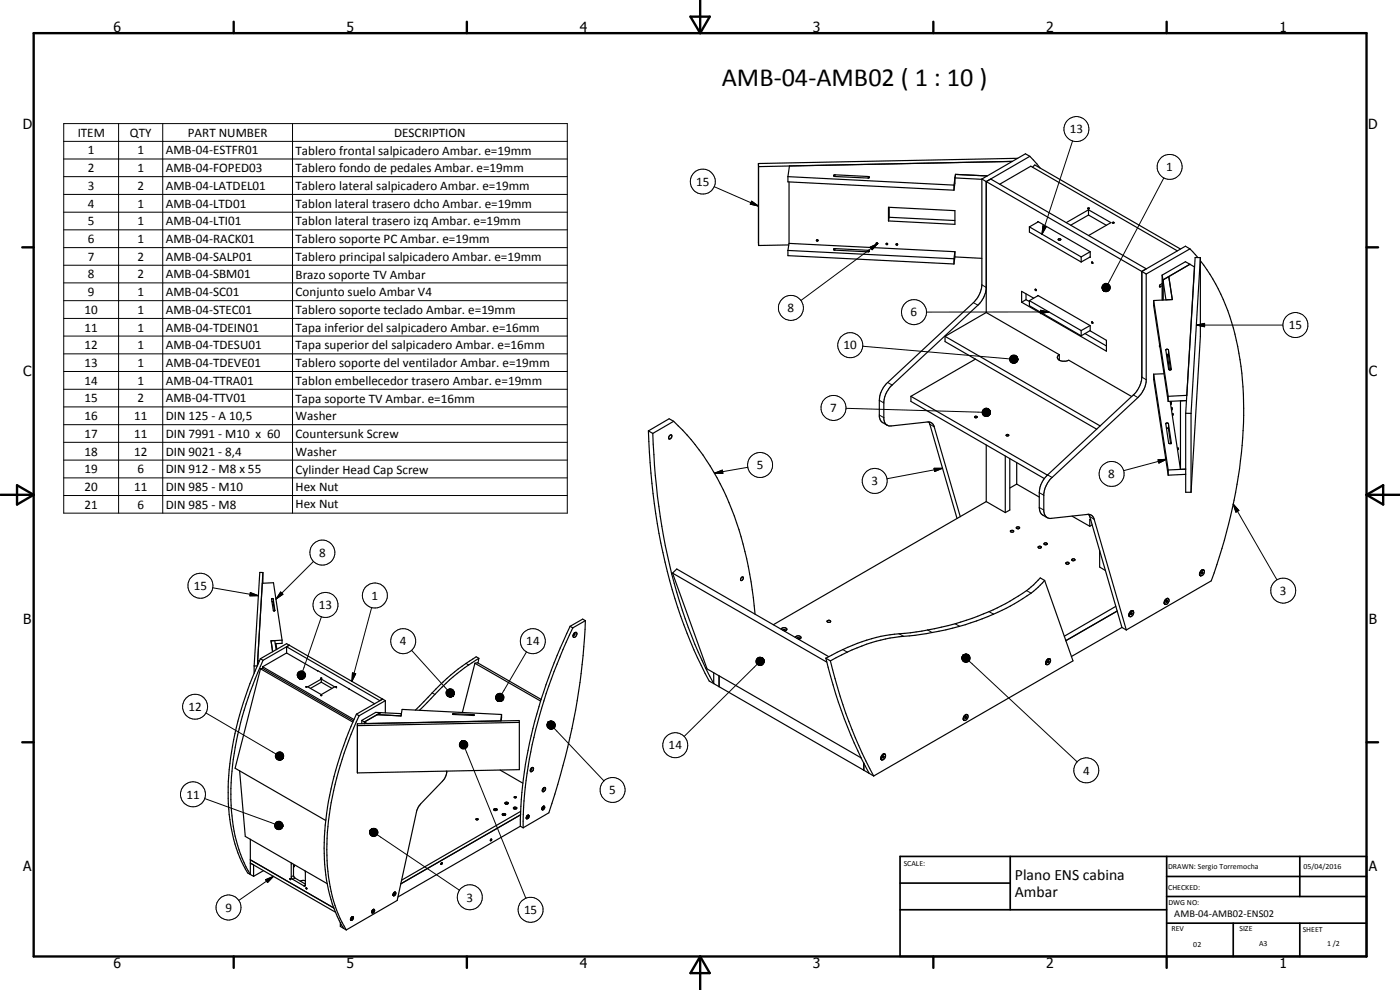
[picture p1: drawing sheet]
<svg xmlns="http://www.w3.org/2000/svg" width="420mm" height="297mm" viewBox="0 0 420 297" stroke-linecap="round" stroke-linejoin="round" font-family="sans-serif">
<g fill="none" stroke="#000" stroke-width=".35">
<path d="M227.6 49.1l.1 24.6M236.5 53v1.6l49.8 2.5M236.5 53l49.8 2.5M236.8 54.6v18.4M236.9 49.8l-.4 3.2M250.2 52.6l10.4 .4 .3 .3-.4 .1-10-.4zM286.3 55.5v1.6M286.6 53.4l-.3 3.7M286.6 53.4l8.1 .4M286.8 52.3l-.5 3.2M286.8 52.3l9.4 .5M286.8 52.3l-.2 1.1"/>
<path d="M294.7 53.7v31.8a8.2 8.2 0 0 1-2.6 5.3l-25.7 24a7.6 7.6 0 0 0-2.5 5.3v4.8l.2 1 .6 .8 1.6 .9M294.7 53.7l1.3 .8M296 54.5v39.3M296 54.5l1.3-.8 46.7 26.9-1.3 .8M296 54.5l46.7 26.9M300 55.3l9.4-5.4 43.9 25.4M303.7 48.4v.1M303.8 48.4l-76.1 1.6-.1-.9M305.4 47.5l-77.8 1.6M309.1 46.9l-13.1 7.6M309.1 46.9l-1.3-.8-13.1 7.6M309.1 46.9l3.1 3.5"/>
<path d="M309.9 50.2l.6-.7 43.8 25.2M227.6 72.8l.1 .9M236.5 75.1v1.6l49.8 2.5M236.5 75.1l49.8 2.5M236.7 73.5l-9 .2M236.8 73l-.3 2.1M236.8 73l49.8 2.5M245 72.1l.4-.2 .1 .3-.3 .1zM250.2 74.7l10.5 .4 .2 .3-.4 .2-10.1-.5zM263 72.9h.3l.1 .2-.4 .1zM266 73l.3 .1v.3h-.3zM266.6 62.2l20 1v4.1l-20-1z"/>
<path d="M266.9 65.2l-.3 1.1M266.9 62.2v3M266.9 65.2l19.7 1M269 73.2h.4v.3l-.5-.1zM286.3 77.6v1.6M286.6 77.1l-.3 2.1M286.6 75.5l-.3 2.1M286.6 77.1l8.1 .4M286.6 75.5v1.6M308.9 68.1v1.5l15.6 9M308.9 68.1l15.6 9M311.5 66.6l15.7 8.9"/>
<path d="M311.6 66.5l-2.7 1.6M317.6 71.8l.4-.2 .4 .3-.4 .2zM324.5 77.1v1.5M326.4 62.5l.4-.1 .1 .2zM326.7 62.9l-6.7 3.9M326.7 64.5l-5.4 3.1M326.7 62.9v1.6M326.7 62.9l6.7 3.9-6.7 3.9M326.7 64.5l5.4 3.1M327.2 75.5v1.7l-.1-.1M327.2 77.1l-2.7 1.5M327.2 75.5l-2.7 1.6"/>
<path d="M327.6 78.7h.3v.3zM333.8 66.8l.4-.1 .1 .1-.3 .2zM357.1 74.7l-13.1 7.5M357.1 74.7l-1.3-.8-13.1 7.5M357.1 74.7l2.4 2.6M357.1 79.3l1.4 .8M357.1 79.3l-8.1 4.7M357.1 79.3l-1.3-.8-7 4M360.2 78.2a61.7 61.7 0 0 1 11.9 29.7 128.7 128.7 0 0 1-4 51.8l-2.1 7.3-2.5 7.3-25.5 14.7M360.2 77.3h-1.5l-2.9 46.7M360.2 77.3v23.7l-2.7 46.7M360.2 77.3l-2.7 46.7"/>
<path d="M296 86.7a8.2 8.2 0 0 1-2.5 4.9l-25.8 23.9a7.9 7.9 0 0 0-2.5 4.9v5.3a1.97 1.97 0 0 0 2.3 2.1l10.8-1.2a1.81 1.81 0 0 1 2.1 1.5l7.8 26.9M296 93.8l21.9 12.6M296 93.8l-12.4 7.1M307.9 88.2v1.7M307.9 89.9l1 .6M307.9 89.9l-1.3 .8M308.9 90.2v1.5l15.6 9.1M308.9 90.2l15.6 9M310.2 89.5l-3.6-2.1v3.3M310.7 86.8h.2l.1 .4-.3-.1zM311.5 88.8l15.7 8.9v1.6l4.9 2.8v3.3l-25.5-14.7M311.6 88.7l-2.7 1.5"/>
<path d="M324.5 99.2v1.6M327.1 97.7l-2.6 1.5M327.2 99.2l-2.7 1.6M327.7 96.6l.2 .4-.2-.1zM342.7 81.4v31.8a8 8 0 0 1-2.6 5.3l-26.7 25.1M342.7 81.4l1.3 .8M344 82.2v32.2a7.9 7.9 0 0 1-2.5 4.9l-25.7 24a8.2 8.2 0 0 0-2.5 4.8v5.4a2.02 2.02 0 0 0 2.2 2l10.8-1.2a1.81 1.81 0 0 1 2.1 1.5l9.6 33.2M346.2 90.2l4.4 28.7M346.2 90.2v1.5l4.4 28.7M348.8 85.1l-.7 .4-.1 .4 .1 .2 .7-.4M348.8 82.5l.2 1.5M348.8 82.5v7.5"/>
<path d="M349 84l1.8-1 1 6.9M349 84v6M349 84l.9 6 1.9-.1M351.8 89.9l-5.6 .3M273.4 118.9l40.9 23.6M273.4 118.9v1.5l40 23.2M283.6 100.9v1.6l45.5 26.3M283.6 100.9l46.6 26.9M292.8 107.7l-19.4 11.2M317.9 106.4l-.1 1.6M317.9 106.4a.98 .98 0 0 0-.5 1.2 .98 .98 0 0 0 1.1 .7l1.4 .1 .8-.3 19 10.9M325.6 100.1l6.5 3.7"/>
<path d="M346.2 112.3v1.5l4.4 28.8M346.2 112.3l4.4 28.7M348 103.6l.1 .5M349.3 112.1l-3.1 .2M349.9 104.9l.4-.1 .4 .2 .8 5.7-.3 .3-.5-.2zM350.1 106.3l.6 .3 .6 4.4M350.3 106.3l.7 4.7M350.6 118.9v1.5M356.2 118.6l-5.6 .3M194.6 129.3l1.3 .7M194.6 129.3a175.9 175.9 0 0 0 14.7 68.1l3.5 6.9 1.4 .8M195.9 130a178.3 178.3 0 0 0 13.7 65.7l4.6 9.4"/>
<path d="M201.1 130.6l.3-.1a.66 .66 0 0 1 .1 .8 .66 .66 0 0 1-.8 .3zM202.2 126.4l-1.4-.8-6.2 3.7M202.2 126.4l-6.3 3.6M202.2 126.4a76.1 76.1 0 0 1 20.8 36.8 121.6 121.6 0 0 1 3.6 21.1M278.7 126.6l8.5 29M292.6 125l.3-.1 .4 .2-.5 .2-.3-.1zM296 133.5v17M301.7 136.8v17M302 130.6l.4-.3 .4 .3-.6 .2zM303.1 137.6v15.4l-1.4 .8M305.1 138.8v6.4M349.9 127l.5-.1 .3 .2 .8 5.8-.1 .2-.7-.2z"/>
<path d="M350.1 128.5l.6 .2 .6 4.4M351.2 120.4l3.1 20.4M351.4 120.6v.5M351.7 122.3v.5v-.3M352 124.2l-.1 .3M353.5 134.4v.5M353.5 134.6l.1 .1M353.6 134.9h-.1M354.3 120.3v20.5M355.8 124v23.7h1.7M355.8 124h1.7M356.1 120.2l-5.5 .2"/>
<path d="M357.5 124v23.7M296 150.5l-63.9 37M296 150.5l5.7 3.3M303.2 159.3l.7-.2 .3 .3-.5 .3zM305.1 158.2a.45 .45 0 0 1 .5-.1 .45 .45 0 0 1 .3 .4l-.8 .1zM305.1 145.2l-2 1.2M305.1 145.2l6.8 3.9M313.4 143.6a7.2 7.2 0 0 0-1.5 4.2l.2 5.5 .6 1.1 1.6 .9M321.7 154.9l5.4 3M326.7 154.3l10 34M327.4 156l-.3-.1v2M327.7 157.5l-.6 .4"/>
<path d="M350.6 141v1.6M354.3 140.8h1.5l-5.2 .2M355.8 142.3l-5.2 .3M78.9 171.8l-.9-.1-1.7 28.1M78.9 171.8v3.2M78.9 171.8l-1.7 28M81.5 179.7h.5l.5 3.4-.2 .2-.3-.1zM201.8 172l10.4 28.7 46.3 26.7M201.8 172l1.3-1.3 45.6 26.3M201.8 172l46.3 26.7M222.7 173.1h.2a.66 .66 0 0 1 .1 .7 .66 .66 0 0 1-.7 .4v-.6zM311.6 164l.6-.1 .3 .4-.7 .2z"/>
<path d="M313.4 163l.4-.1 .5 .3-.2 .2h-.5l-.3-.2zM313.5 174.2l8.5 24.1-59.8 34.5M313.5 174.2l-1.3-.8a42.3 42.3 0 0 1-15.4 10.1 91.6 91.6 0 0 1-29.7 7 55.8 55.8 0 0 0-19.2 7M313.5 174.2a40.4 40.4 0 0 1-12.8 8.9 89.1 89.1 0 0 1-32.2 8.2 52.8 52.8 0 0 0-19.3 7M319.9 168.9l.7-.2a.33 .33 0 0 1 .2 .4 .33 .33 0 0 1-.5 .2zM321.6 167.9l.8-.2 .2 .3-.5 .3zM330 165.2v4.9l1.7 1.1M350.2 179.6a1.16 1.16 0 0 0-.7 1.6M350.3 179.5l-.2 .1M350.3 179.5l.3 .1M350.3 179.5l.1 .1M350.5 179.5l.2 .2"/>
<path d="M350.6 179.6v.1M360 172.4l.3 .4M360.6 172h.1M360.6 172l.3 .1M360.7 171.7l-.1 .3M360.8 171l-.7 .8-.1 .6M360.8 171l.5 .1M360.8 171.6l.2 .1M360.8 171h.3M361 171.7l-.1-.1-.4 .4 .1 .2 .3-.1M361 171.7l-.1 .4M361.1 171a1.11 1.11 0 0 0-.7 1.8"/>
<path d="M361.1 171l.2 .2M361.3 171.2a1 1 0 0 1-.1 1.1 1 1 0 0 1-1.2 .3v-.2M76.3 199.8v2.2M76.3 199.8h.9M77.3 198.1v1h.2M77.3 198.1l.5 .3M78.1 197.7a96.4 96.4 0 0 0-9.6 43.4 43.5 43.5 0 0 0 5.8 20.8l.8 .5M78.1 197.7l7.9-4.6 29.6 17.1M78.1 197.7l.8 .4M78.9 198.1a99.4 99.4 0 0 0-9.6 41.8 44.3 44.3 0 0 0 5.8 22.5M81.4 192.3l.4 3.2M81.4 192.3l1.1-.1 .4 2.7"/>
<path d="M81.6 180.5l.4 .1 .4 2.7M82.1 183.3h.1M82.8 193.1l.3 1.7M84.7 192.1l-2.6-17.3-3.4 .2-1.4 23.1M84.7 192.1v.9l-2.1 .1M84.7 192.1l-3.3 .2M86 194.1l.8-.5-7.9 4.5M86 194.1l28 16.1 .8-.4-7.8 4.5M86 194.1v1.8M86 195.9l9.3 5.4M86 195.9l-7.2 4.2M142.5 199l-3.7 14.8"/>
<path d="M142.5 199l.8-.2 19.1 11M142.5 199l19.8 11.4M143.7 197.5l-.8-.4a61.9 61.9 0 0 0-14.4 12.1l-3.8 3.9M143.7 197.5l-.2 1.4M143.7 197.5a61.5 61.5 0 0 0-14.3 12.1l-3.5 3.5M171.1 187.9l.8 .5M171.1 187.9a169.4 169.4 0 0 0-8.7 21.9M171.9 188.4a148 148 0 0 0-14.6 51.9l-.3 8.1M172.4 189.9l.6-.2a.9 .9 0 0 1 0 1.1 .9 .9 0 0 1-1 .3v-.5M172.4 189.9l-.4 .7M172.4 189.9h.1M172.5 189.9v.1"/>
<path d="M172.5 190a.45 .45 0 0 1-.1 .5 .45 .45 0 0 1-.4 .1M175.7 186.2l-.8-.4-3.8 2.1M175.7 186.2a205.1 205.1 0 0 1-11 57.7l-7.7 4.5M175.7 186.2l-3.8 2.2M234.4 188.8a.93 .93 0 0 1 .9-.5 .93 .93 0 0 1 .8 .6l-.4 .3M234.9 189.1l.5-.2 .3 .3M235.7 189.2l-.3 .1M235.7 189.2v.1M238.7 191.3a.84 .84 0 0 1 .9-.6 .84 .84 0 0 1 .7 .8l-.3 .2M239.1 191.5l.7-.1 .1 .3M240 191.7l-.4 .1M247.9 197.5l1.3 .8"/>
<path d="M247.9 197.5a140.1 140.1 0 0 0 12.9 34.5M248.2 186.3a.48 .48 0 0 1 .7-.2 .48 .48 0 0 1 .2 .6h-.7zM249.2 198.3a141.9 141.9 0 0 0 13 34.5M313.8 198.9v.3M313.8 199.2l.3 .2M313.9 199.3l.2 .1M314 199.3l.1 .1M314.5 198.6h-.1M314.5 198.4l-.1 .3 .1 .2 .2-.1M314.5 198.6l.2 .2M314.5 198.4l.2-.2 .2 .2M314.5 198.4v.2"/>
<path d="M314.7 198.3l.2 .1M314.7 197.6l.3 .1M314.8 197.6l.2 .1a1.08 1.08 0 0 1 .1 1.1 1.08 1.08 0 0 1-1 .6M314.8 197.6a1.41 1.41 0 0 0-1 1.3M314.9 198.4l-.2 .4M315.1 197.7a1.17 1.17 0 0 0-1.1 1.6M334.8 181.9l-15.4 9M335.3 183.3l-15.4 8.9M336.7 188.3l-15.1 8.7M336.7 188.3l1.3 .7M338.8 184.8l.4 .2M339.4 184.2h.1"/>
<path d="M339.4 183.3l-.6 .9v.6M339.4 183.3h.7M339.4 184.2l.3 .1M339.5 183.9l-.1 .3M339.6 183.9l.2 .1M339.8 184l-.1-.1-.3 .1-.1 .3h.4M339.8 184l-.1 .3M339.9 183.3h-.4M340 183.3a1.13 1.13 0 0 1-.8 1.7M340 183.3a1.14 1.14 0 0 0-1 1.7M349.4 180.8l.4 .6M349.6 181.3h.1"/>
<path d="M349.8 180a.56 .56 0 0 1 .8-.4 .56 .56 0 0 1 .2 .9l-.2 .4a.58 .58 0 0 1-.9 .4 .58 .58 0 0 1-.1-.9zM350 180.5v.1M350 180.5l.3 .1M350.1 180.3l-.1 .2M350.2 180.2l.2 .1M350.4 180.3l-.1-.1-.3 .1-.1 .3 .1 .2 .3-.2M350.4 180.3l-.1 .3M78.2 200.7l-7.6 29.8 27.1 15.7M78.2 200.7l27.7 16M78.8 200.1v.4M78.8 200.1l27.4 15.8M78.8 200.5l-.6 .2"/>
<path d="M78.8 200.5l27.3 15.8M91.8 206.1l.3-.1zM91.8 206.1h.1M92.4 206.1l4-2.3 4 2.3-4 2.3zM95.3 201.3l9.4 5.4M95.3 201.3h.1M96.3 203.5h.3M96.3 208.6l.3 .1zM96.3 203.5h.1M96.4 203.8v.9M96.4 204.7l3.2 1.8M96.4 204.7l-3.2 1.8"/>
<path d="M96.6 203.5h.1M96.6 208.6v.1M100.7 206l.3 .1zM104.7 206.7h.1M104.7 206.7l7.7 4.5M107 214.3l.8 .5M107 214.3a101 101 0 0 0-9.7 40.2 45.6 45.6 0 0 0 5.8 24.1M107.3 217.2l48.5-1 .1 14.7-48.6 1zM107.8 214.8a100 100 0 0 0-9.7 40.1 45.3 45.3 0 0 0 5.8 24.1M108.6 216.2l1.6 .9M108.6 216.2v.9M109.4 216.6v.5"/>
<path d="M113.2 214.4l7.1 .4M113.2 214.4l-3.8 2.2M114.2 213.8l-1.4-.1-4.2 2.5M114.2 213.8l-4.8 2.8M114.2 213.8l-1 .6M114.2 213.8l6.3 .3-.2 .7M115.6 210.2v3.7M115.6 210.2l-7.8 4.6M135.9 214.3l.2-.2 6.2 .4M135.9 214.3l.1 .1M136 214.4l6.3 .2M142.3 214.5v.1"/>
<path d="M150.5 214.4l-29.8-1.5-.4 1.9M150.5 214.4l-.1 1.9M150.5 214.4l-.2 1.9M155.9 216.7l-48.6 1M162.4 209.8a127.9 127.9 0 0 0-6.2 38.1M214.2 201.8v3.3M214.2 205.1l46.6 26.9M215.8 202.8v3.2M289.1 215.8l.1 .3M289.1 215.8l.2 .3M289.2 216.1l.2 .1M289.3 216.2h.2"/>
<path d="M289.5 214.8l.2-.2a.57 .57 0 0 1 .8 .1 .57 .57 0 0 1-.1 .8l-.6 .7-.5-.1a.99 .99 0 0 1 .2-1.3zM289.6 215.4l.1 .2 .3-.1M289.7 215.3l-.1 .1M289.7 215.3l.3 .2M289.8 215.1l-.1 .2M289.9 214.4a1.4 1.4 0 0 0-.8 1.4M289.9 214.4h.3M289.9 215.1l.2 .1M289.9 214.4l-.1 .1M290.1 214.4l.3 .1M290.1 215.2l-.1-.2-.4 .4M290.1 215.2l-.1 .3"/>
<path d="M71.9 231.3l1.7 19.7 24.6 14.1M134.1 231.4a4.4 4.4 0 0 1-1.4 3l-6.5 6.8-1 1.7-6 27.3-15.3 8.8M150.1 231.1l6.8 3.9M154.3 239.1l.7 .1-.5 .2zM159.4 230.5a.42 .42 0 0 1 .7-.1 .42 .42 0 0 1 0 .6l-.8 .6-.2-.4zM159.5 230.4v.5l-.3 .1M163.1 236.4l.1 .4-.4 .2M163.1 236.4l.3-.1a.72 .72 0 0 1 .2 .8 .72 .72 0 0 1-.8 .4v-.5M163.1 236.4l-.3 .6M259.2 228.9v2.2M260.8 232l1.4 .8M264.4 227.9l.2 .1"/>
<path d="M265 227.2h-.1M265 227.2l.2 .1M265 226.9v.3M265.1 226.2a1.34 1.34 0 0 0-.7 1.7M265.1 226.9l.2 .1M265.1 226.2l-.1 .1M265.1 226.2h.3M265.3 227l-.1-.2-.3 .5 .1 .2 .2-.2M265.3 227l-.1 .3M265.5 226.2a1 1 0 0 1 .1 1.2 1 1 0 0 1-1.2 .4M265.5 226.2h-.4M265.5 226.2l.1 .1"/>
<path d="M265.6 226.3a1.13 1.13 0 0 0-1.1 1.5M265.6 226.3l.1 .1M75.1 251.8v10.6M75.1 258l25 14.4M87.5 259l-.1 4.1 .2 .5 3.8 2.3 .2-.2v-4.4M88.1 259.8l.3 .1-.3 .2M88.1 259.3l.1 3.8 3.4 2.2M132.5 258.8l.2 .2-.3 .4zM142.8 245.8l.3-.2 .4 .2-.2 .2zM147.2 252.2v.1M147.2 251.9l.4-.1-.3 .5zM148.2 242.7l.7-.1 .3 .3a.51 .51 0 0 1-.5 .3 .51 .51 0 0 1-.5-.5z"/>
<path d="M148.5 243.2l.1-.2 .4 .2M150.8 244.2l.6-.1 .4 .2a.49 .49 0 0 1-.6 .4 .49 .49 0 0 1-.4-.5zM151 244.6l.2-.2 .3 .2M151.5 241l.1 .1M151.5 241v-.1a.59 .59 0 0 1 1.1 .1l-.8 .3M151.6 241.1l.2 .2M151.8 241.3v-.3l.5 .3M154.3 242.7l.2-.2 .3 .2M154.8 242.7l.3-.2a.59 .59 0 0 0-1-.1l.2 .3M154.8 242.7h-.5M156.2 247.9l-36.7 21.2M156.2 247.9l.8 .5"/>
<path d="M156.2 244.5l-35.9 20.7M156.2 243.5l-35.6 20.6M157.9 245.4l.1 .2M158 245.6l.1 .1M158.1 245.6v.1M158.3 245.2h.1M158.3 245l.3 .1-.3 .3zM158.3 245.2l.2 .1M158.3 245.1v.1M158.4 245l-.1 .1M158.4 244.6h-.1M158.6 244.6h.1"/>
<path d="M158.7 244.6l-.6 .3-.1 .6M158.7 244.6v.1M158.7 244.7a.68 .68 0 0 1-.6 1M158.7 244.7l-.6 .1-.2 .5 .2 .3M162.6 242.7v.2M162.6 242.9l.1 .1M162.6 242.9l.2 .1M162.7 243h.1M162.7 242.9l.1 .1M162.9 242.5h.1M163 242.5l.1 .1M163 242.4l-.1 .2h.2"/>
<path d="M163 242.4h.2M163 242.3v.2M163.1 242l-.4 .5 .1 .5M163.1 242.3l.1 .1M163.2 241.9l-.5 .3-.1 .7M163.2 241.9a.64 .64 0 0 1 .2 .7 .64 .64 0 0 1-.6 .4M163.2 242.4l-.1 .2M163.2 241.9h-.2M163.2 241.9h.1M163.3 241.9l-.2 .1M75.1 262.4l1 .5M76.1 262.9v-3.4l-1-.5 25.6 14.7"/>
<path d="M79.1 261.2l-3 1.7M87 263.6l.1 .3 .2-.1M87.1 263.6h-.1M87.1 263.6l.1 .2M87.2 263.8h.1M91.6 265.2h.1M91.6 264.2h-.8l-.7 .2M92 266.4l-.2 .1 .2 .2M92 266.4h.1M92 266.7h.1M92 266.4v.3M102.1 276.8v1.2l1 .6"/>
<path d="M103.1 278.6l.8 .4M105.2 275.9v.1M105.2 276l.1 .1M105.6 275.5h.2l-.2 .3zM105.6 275.5l.1 .2M105.7 275l-.5 .6v.4M105.7 275l.2 .1M105.7 275l-.1 .1M105.9 275.1a.7 .7 0 0 0-.5 1M105.9 275.1a.59 .59 0 0 1 0 .7 .59 .59 0 0 1-.7 .2M105.9 275l.1 .2M111.5 273.6l.1 .2"/>
<path d="M111.7 273.9h.1M111.9 273.4h.1M112 273.3l-.1 .2h.2M112 273.4l.1 .1M112 273.3h.2M112 273.3v.1M112 272.9l-.3 .4v.6M112.2 272.8a.71 .71 0 0 0-.5 1.1h.1M112.2 272.8l.1 .1M112.2 273.3h-.2M112.2 273.3l-.1 .2M112.2 272.9h.1"/>
<path d="M112.2 272.8l-.2 .1M112.3 272.9h.1M112.3 272.9v.7l-.5 .3M118.1 268.7v.1M118.3 268.3h.1M118.3 268.1v.3h.2M118.3 268.3l.2 .1M118.3 268.1h.2M118.3 268.2v.1M118.4 268.1l-.1 .1M118.4 268.1h.1M118.4 267.7h.2"/>
<path d="M118.5 267.7l-.5 .5 .1 .5M118.5 267.7h.1M118.5 268.1v.3M118.5 267.7l-.4 .4v.6M118.6 267.7a.61 .61 0 0 1 .1 .7 .61 .61 0 0 1-.6 .3"/>
</g>
<g fill="none" stroke="#000" stroke-width=".3">
<path d="M19.1 37.1h151.2v116.9h-151.2zM35.6 37.1v116.9M48.8 37.1v116.9M87.8 37.1v116.9M19.1 42.4h151.2M19.1 47.7h151.2M19.1 53h151.2M19.1 58.3h151.2M214.3 56l13.4 5.8M250.6 52.5v.5M260.6 53v.4M321.9 42.3l-9.2 28"/>
<path d="M349.3 53.4l-16.8 31.8M19.1 63.7h151.2M19.1 69h151.2M19.1 74.3h151.2M19.1 79.6h151.2M225.6 60.4l2.1 1.4-2.5-.5zM250.6 74.6v.5M260.6 75.1v.5M261.1 74.2l2.3-1.1-1.7 1.8zM263.4 73.1l-23 17.1M313 67.7l1 .4-1.3 2.2zM19.1 84.9h151.2"/>
<path d="M19.1 90.2h151.2M19.1 95.5h151.2M292.1 90.8l1.4 .8M294.7 85.5l1.3 .7M312.3 93.1l2.5 .5-2.5 .5zM314.8 93.6h-36.8M330.7 86.3l.7 1.1zM330.7 86l.7 1.4zM330.7 86.5l.7 .9zM330.8 85.8l.6 1.6-.7-1.4zM330.8 86.8l.6 .6zM331 85.5l.2-.2 .2 2.1z"/>
<path d="M331 85.5l.4 1.9-.6-1.6zM331 87l.4 .4zM331.2 85.3l.2-.1v2.2zM331.2 87.2l.2 .2zM331.3 85.2v2.2M331.4 87.4l.5 .1zM331.4 87.4l.8 .1zM331.4 87.4h1zM331.4 87.4l1.2-.1zM331.4 87.4l1.5-.3zM331.4 87.4l1.6-.5-.1 .2zM331.4 87.4l1.8-.7-.2 .2z"/>
<path d="M331.4 87.4l1.8-1v.3zM331.4 87.4l1.8-1.3v.3zM331.4 87.4l1.8-1.5v.2zM331.4 85.2l.2-.1-.2 2.3zM331.5 85.1v2.3M331.6 85.1l.3-.1-.5 2.4zM331.9 85h.2l-.7 2.4zM332.1 85l.3 .1-1 2.3zM332.4 85.1l.2 .1-1.2 2.2zM332.6 85.2l.3 .2-1.5 2zM332.9 85.4l.1 .2-1.6 1.8zM333 85.6l.2 .3-1.8 1.5z"/>
<path d="M348 85.9l.3 .1M359.1 97.5l2.4-.5v1zM359.1 97.5h25.9M19.1 100.8h151.2M19.1 106.2h151.2M19.1 111.5h151.2M19.1 116.8h151.2M258.9 103.9l44.1 3.8M266.4 114.8l1.3 .7M303 107.8l2.5 .1-2.5 .2zM303 107.9h2.5M303 107.5l2.5 .4-2.5-.1z"/>
<path d="M303 108.1l2.5-.2-2.4 .4zM303.1 107.3l2.4 .6-2.5-.4zM303.1 108.3l2.4-.4-2.2 .7zM303.2 107.1l2.3 .8-2.4-.6zM303.3 108.6l2.2-.7-2.1 .9zM303.4 106.8l.2-.1 1.9 1.2zM303.4 106.8l2.1 1.1-2.3-.8zM303.4 108.8l2.1-.9-1.8 1zM303.6 106.7l.3-.1 1.6 1.3zM303.7 108.9l1.8-1-1.6 1.1zM303.9 106.6h.2l1.4 1.3zM303.9 109l1.6-1.1-1.3 1.1z"/>
<path d="M304.1 106.6h.3l1.1 1.3zM304.2 109l1.3-1.1-1.1 1.1zM304.4 106.6h.3l.8 1.3zM304.7 106.6l.8 1.3zM304.9 106.7l.6 1.2zM305.1 106.9l.4 1zM305.3 107.1l.2 .8zM305.4 107.4l.1 .5zM305.5 107.9l-1.1 1.1zM305.5 107.9l-.8 1zM305.5 107.9l-.5 .9zM305.5 107.9l-.3 .7z"/>
<path d="M305.5 107.9l-.2 .5zM305.5 107.9l-.1 .3zM340.1 118.5l1.4 .8M342.7 113.2l1.3 .7M348 103.8l.1 .1M350.7 105v1.6M351.5 110.7v.1M19.1 122.1h151.2M19.1 127.4h151.2M19.1 132.7h151.2M19.1 138h151.2M253.9 122.5l43.4 1.2"/>
<path d="M263.9 124.5l1.3 .8M263.9 120.1l1.3 .8M279 127.3l1.4 .8M294.8 123.6l2.5 .2h-2.5zM294.8 123.8h2.5l-2.5 .3zM294.8 124.1l2.5-.3-2.4 .5zM294.8 123.3l2.5 .5-2.5-.2zM294.9 124.3l2.4-.5-2.2 .8zM295 123.1l2.3 .7-2.5-.5zM295.1 124.6l2.2-.8-2 1zM295.1 122.9l.2-.2 2 1.1zM295.1 122.9l2.2 .9-2.3-.7z"/>
<path d="M295.3 124.8l2-1-1.8 1.1zM295.3 122.7l.3-.1 1.7 1.2zM295.5 124.9l1.8-1.1-1.5 1.2zM295.6 122.6l.3-.1 1.4 1.3zM295.8 125l1.5-1.2-1.3 1.2zM295.9 122.5h.2l1.2 1.3zM296 125l1.3-1.2-1 1.2zM296.1 122.5l1.2 1.3zM296.4 122.6h.2l.7 1.2zM296.6 122.6l.7 1.2zM296.8 122.8l.5 1zM297 123l.3 .8z"/>
<path d="M297.1 123.2l.2 .6zM297.3 123.8l-1 1.2zM297.3 123.8l-.7 1zM297.3 123.8l-.5 .9zM297.3 123.8l-.3 .7zM297.3 123.8l-.2 .5zM297.3 123.8l-.1 .2zM347.5 138l2.6-.2-2.3 1.1zM350.1 137.8l-12.9 3.4M350.7 127.1v1.6M351.5 132.9h.1M19.1 143.4h151.2"/>
<path d="M19.1 148.7h151.2M214.4 142l2.4-.9 .1 .9zM224.4 140.2l-10 1.8M280.3 140.5h2.6l-2.4 1zM282.9 140.5l-16.7 3.1M311.9 152.3l1.4 .7M311.9 147.8l1.4 .8M314.4 142.5l1.4 .8M327.1 155l1.3 .8M370.1 151.3l1.7 1.9-.9 .5zM370.1 151.3l13.1 22.7M63.8 176.4l13.7 2.3"/>
<path d="M75.1 177.8l2.4 .9-2.5 .1zM82 179.7v.9M84.2 177.6l.7 .7-2.1 1.4zM94.1 168.4l-11.3 11.3M308.1 177.2l1.3 .8M82.5 183.1v.1M96.5 185l-5.7 16.4M111.5 182.3l-5.9 22.1M123.5 195.1l10.8 11.9M139.9 199.1l.8 .4M158 195.6l-7.4 12.6M226.9 198.5l2.1-.9-2.1 1.2z"/>
<path d="M226.9 198.2l2.1-.6-2.1 .9zM226.9 198.8l2.1-1.2-2 1.4zM227 197.9l2-.3-2.1 .6zM227 199l2-1.4-1.9 1.6zM227.1 197.7l1.9-.1-2 .3zM227.1 199.2l1.9-1.6-1.6 1.8zM227.2 199.3l-21.9 21.7M227.3 197.5l1.7 .1zM227.3 197.5l1.7 .1-1.9 .1zM227.5 197.4l.2-.2 1.3 .4zM227.7 197.2l1.3 .4zM228 197.2l1 .4z"/>
<path d="M228.3 197.2l.7 .4zM228.5 197.3l.5 .3zM229 197.6l-1.5 2-.1-.2zM229 197.6l-1.2 2h-.3zM229 197.6l-.9 2.1-.3-.1zM229 197.6l-.6 2.1h-.3zM229 197.6l-.4 2-.2 .1zM229 197.6l-.2 1.8-.2 .2zM229 197.6l.1 1.7-.3 .1zM229 197.6l.1 1.7zM229 197.6l.3 1.2-.1 .3zM229 197.6l.3 1.2z"/>
<path d="M229 197.6l.4 .9zM229 197.6l.4 .7zM229 197.6l.3 .4zM229 197.6l.2 .2zM252.9 194.9l1.4 .8M269.8 190.2l1.4 .7M278.4 189l1.3 .8M286.7 187.2l1.3 .7M289 196.6l-.3 .5zM289 196.6l-.3 .8zM289 196.6l-.3 1zM289 196.6l-.3 1.3z"/>
<path d="M289 196.6l-.2 1.5zM289 196.6v1.8l-.2-.3zM289 196.6l.2 1.9-.2-.1zM289 196.6l.5 2-.3-.1zM289 196.6l.7 2.1-.2-.1zM289 196.6l1 2.2-.3-.1zM289 196.6l1.3 2.1-.3 .1zM289 196.6l1.5 2-.2 .1zM289 196.6l1.7 1.8-.2 .2zM289 196.6l1.9 1.6-.2 .2zM289 196.6l2 1.4-.1 .2zM289 196.6l2.1 1.1-.1 .3z"/>
<path d="M289 196.6l2.2 .9-.1 .2zM289 196.6l2.1 .6 .1 .3zM289 196.6l2 .4 .1 .2zM289 196.6l1.9 .1 .1 .3zM289 196.6l1.7-.1 .2 .2zM289 196.6l1.7-.1zM289 196.6l1.2-.3 .3 .1zM289 196.6l1.2-.3zM289 196.6l1-.4zM289 196.6l.7-.3zM289 196.6l.4-.3zM289 196.6l.2-.1z"/>
<path d="M290.8 198.3l32.5 30.3M296.8 183.5l1.4 .8M61.8 213.9l21 12.3M89.2 202.5l.8 1.3zM89.2 202.2l.8 1.6-.8-1.3zM89.2 202.7l.8 1.1zM89.3 203l.7 .8zM89.4 202l.6 1.8-.8-1.6zM89.4 203.2l.6 .6zM89.5 201.7l.2-.2 .3 2.3zM89.5 201.7l.5 2.1-.6-1.8zM89.6 203.5l.4 .3z"/>
<path d="M89.7 201.5l.2-.1 .1 2.4zM89.8 203.6l.2 .2zM89.9 201.4l.3-.1-.2 2.5zM90 203.8h.6zM90 203.8h.8zM90 203.8l1.1-.2zM90 203.8l1.3-.3zM90 203.8l1.5-.6zM90 203.8l1.6-.8zM90 203.8l1.7-1-.1 .2zM90 203.8l1.7-1.3v.3zM90 203.8l1.6-1.6 .1 .3z"/>
<path d="M90.1 201.3v2.5M90.2 201.3h.3l-.5 2.5zM90.5 201.3h.2l-.7 2.5zM90.7 201.3l.3 .1-1 2.4zM91 201.4l.2 .1-1.2 2.3zM91.2 201.5l.2 .3-1.4 2zM91.4 201.8l.2 .2-1.6 1.8zM91.6 202v.2l-1.6 1.6zM105.8 201.9l1 .2-1.2 2.3zM129.7 207.9l.8 .5M133.8 207.8l2.2 1-2.1-.7zM133.9 207.6l2.1 1.2-2.2-1z"/>
<path d="M133.9 208.1l2.1 .7-2.1-.4zM133.9 208.4l2.1 .4-1.9-.2zM134 207.3l2 1.5-2.1-1.2zM134.1 208.6l1.9 .2h-1.8zM134.2 207.1l.2-.2 1.6 1.9zM134.2 207.1l1.8 1.7-2-1.5zM134.2 208.8h1.8zM134.4 206.9l.2-.1 1.4 2zM134.4 209l1.6-.2zM134.6 206.8l.3-.1 1.1 2.1zM134.7 209.1l1.3-.3zM134.9 206.7h.3l.8 2.1z"/>
<path d="M134.9 209.2l1.1-.4zM135.2 206.7h.2l.6 2.1zM135.2 209.2l.8-.4zM135.4 206.7l.3 .1 .3 2zM135.5 209.1l.5-.3zM135.7 206.8l.2 .1 .1 1.9zM135.7 209l.3-.2zM135.8 206.8v2M135.9 206.9l.2 .2-.1 1.7zM136.1 207.1l-.1 1.7zM136.1 214.1v.3M136.2 207.4l-.2 1.4z"/>
<path d="M136.3 208.4l-.3 .4zM136.3 207.6l-.3 1.2zM136.3 208.2l-.3 .6zM136.3 207.9l-.3 .9zM142.1 214.4v.3M148.7 209.2l.7 1.2zM148.7 209.5l.7 .9zM148.8 209l.6 1.4zM148.8 209.7l.6 .7zM148.9 208.7l.5 1.7-.6-1.4zM149 210l.4 .4zM149 208.4l.2-.1 .2 2.1z"/>
<path d="M149 208.4l.4 2-.5-1.7zM149.1 210.2l.3 .2zM149.2 208.3l.2-.1v2.2zM149.3 208.2v2.2M149.4 210.4l.5 .1zM149.4 210.4l.7 .1zM149.4 210.4h1zM149.4 210.4l1.3-.1zM149.4 210.4l1.5-.2zM149.4 210.4l1.6-.4-.1 .2zM149.4 210.4l1.8-.7-.2 .3zM149.4 210.4l1.8-.9v.2z"/>
<path d="M149.4 210.4l1.8-1.2v.3zM149.4 210.4l1.8-1.5v.3zM149.4 208.2l.3-.1-.3 2.3zM149.5 208.1v2.3M149.7 208.1l.3-.1-.6 2.4zM150 208h.3l-.9 2.4zM150.3 208l.2 .2-1.1 2.2zM150.5 208.2l.2 .1-1.3 2.1zM150.7 208.3l.2 .1-1.5 2zM150.9 208.4l.2 .3-1.7 1.7zM151.1 208.7l.1 .2-1.8 1.5zM164.5 216.7l-.3 .4z"/>
<path d="M164.5 216.7l-.3 .7zM164.5 216.7l-.3 .9zM164.5 216.7l-.3 1.2zM164.5 216.7l-.2 1.5zM164.5 216.7v1.7l-.2-.2zM164.5 216.7l.2 1.9-.2-.2zM164.5 216.7l.4 2-.2-.1zM164.5 216.7l.6 2.1-.2-.1zM164.5 216.7l.9 2.1h-.3zM164.5 216.7l1.2 2.1h-.3zM164.5 216.7l1.4 2-.2 .1zM164.5 216.7l1.6 1.9-.2 .1z"/>
<path d="M164.5 216.7l1.9 1.7-.3 .2zM164.5 216.7l2 1.5-.1 .2zM164.5 216.7l2.1 1.2-.1 .3zM164.5 216.7l2.2 .9-.1 .3zM164.5 216.7l2.2 .7v.2zM164.5 216.7l2.1 .4 .1 .3zM164.5 216.7l1.9 .2 .2 .2zM164.5 216.7h1.8l.1 .2zM164.5 216.7h1.8zM164.5 216.7l1.6-.2zM164.5 216.7l1.3-.3zM164.5 216.7l1.1-.4z"/>
<path d="M164.5 216.7l.8-.4zM164.5 216.7l.5-.3zM164.5 216.7l.2-.2zM166.3 218.5l15 15.8M61.5 239.6l21 7.7M82.6 226.9l2.4 .6-2.3-.4zM82.7 226.6l2.3 .9-2.4-.6zM82.7 227.1l2.3 .4-2.2-.1zM82.8 226.4l2.2 1.1-2.3-.9zM82.8 227.4l2.2 .1-2.1 .1zM82.8 227.5h2.2M82.9 226.1l.2-.2 1.9 1.6z"/>
<path d="M82.9 226.1l2.1 1.4-2.2-1.1zM82.9 227.6l2.1-.1-1.9 .3zM83.1 225.9l.2-.1 1.7 1.7zM83.1 227.8l1.9-.3-1.7 .5zM83.3 225.8l.3-.1 1.4 1.8zM83.3 228l1.7-.5-1.4 .5zM83.6 225.7l.2-.1 1.2 1.9zM83.6 228l1.4-.5zM83.8 225.6h.3l.9 1.9zM83.9 228.1l1.1-.6zM84.1 225.6l.3 .1 .6 1.8zM84.1 228.1l.9-.6z"/>
<path d="M84.4 225.7l.2 .1 .4 1.7zM84.4 228l.6-.5zM84.6 225.8l.2 .2 .2 1.5zM84.6 227.9l.4-.4zM84.8 226l.2 1.5zM84.8 227.7l.2-.2zM85 226.2v1.3zM85.1 226.4l-.1 1.1zM85.1 227l-.1 .5zM85.1 226.7l-.1 .8zM138.1 222.8l.5-.5-.6 .8zM138.2 222.6l.4-.3z"/>
<path d="M138.2 222.6l.4-.3-.5 .5zM138.6 222.3v2.4M138.6 222.3l-.7 1.1zM138.6 222.3l-.7 1.3zM138.6 222.3l-.6 1.6-.1-.3zM138.6 222.3l-.5 1.9-.1-.3zM138.6 222.3l-.4 2-.1-.1zM138.6 222.3l-.1 2.2-.3-.2zM138.6 222.3l.1 2.4-.2-.2zM138.6 222.3l.3 2.4h-.2zM138.6 222.3l.6 2.4h-.3zM138.6 222.3l.9 2.4h-.3z"/>
<path d="M138.6 222.3l1.1 2.3-.2 .1zM138.6 222.3l1.3 2.1-.2 .2zM138.6 222.3l1.5 1.9-.2 .2zM138.6 222.3l1.7 1.7-.2 .2zM138.6 222.3l1.8 1.4-.1 .3zM138.6 222.3l1.8 1.2v.2zM138.6 222.3l1.8 .9v.3zM138.6 222.3l1.6 .6 .2 .3zM138.6 222.3l1.5 .4 .1 .2zM138.6 222.3l1.5 .4zM138.6 222.3l1.3 .2zM138.6 222.3l1.1 .1z"/>
<path d="M138.6 222.3h.9zM138.6 222.3l.6-.1zM138.6 222.3l.3-.1zM138.8 222.3v2.4M139.6 224.7l18.2 44.8M82.4 247.6l2.4 .5-2.3-.2zM82.5 247.4l2.3 .7-2.4-.5zM82.5 247.9l2.3 .2-2.3 .1zM82.5 248h2.3M82.5 248.2l2.3-.1-2.2 .3zM82.5 247.1l2.3 1-2.3-.7zM82.6 248.4l2.2-.3-2 .5z"/>
<path d="M82.7 246.9l2.1 1.2-2.3-1zM82.8 248.6l2-.5-1.8 .7zM82.9 246.7l.2-.2 1.7 1.6zM82.9 246.7l1.9 1.4-2.1-1.2zM83 248.8l1.8-.7-1.5 .8zM83.1 246.5h.2l1.5 1.6zM83.3 248.9l1.5-.8-1.2 .8zM83.3 246.5l.3-.1 1.2 1.7zM83.6 248.9l1.2-.8-.9 .8zM83.6 246.4h.3l.9 1.7zM83.9 248.9l.9-.8zM83.9 246.4l.2 .1 .7 1.6z"/>
<path d="M84.1 246.5l.3 .2 .4 1.4zM84.4 246.7l.4 1.4zM84.6 246.8l.2 1.3zM84.7 247.1l.1 1zM84.8 248.1l-.7 .7zM84.8 248.1l-.4 .6zM84.8 248.1l-.3 .4zM84.8 248.1l-.1 .2zM84.9 247.3l-.1 .8zM84.9 247.6l-.1 .5zM87.7 259l-.3 .2M111.2 249l-.3 .6z"/>
<path d="M111.2 249l-.3 .9zM111.2 249l-.3 1.1zM111.2 249l-.1 1.4zM111.2 249v1.6zM111.2 249l.2 1.7-.2-.1zM111.2 249l.5 1.9-.3-.2zM111.2 249l.7 2-.2-.1zM111.2 249l1 2h-.3zM111.2 249l1.2 2h-.2zM111.2 249l1.5 1.9-.3 .1zM111.2 249l1.7 1.7-.2 .2zM111.2 249l1.9 1.6-.2 .1z"/>
<path d="M111.2 249l2.1 1.4-.2 .2zM111.2 249l2.2 1.1-.1 .3zM111.2 249l2.2 .8v.3zM111.2 249l2.2 .6v.2zM111.2 249l2.1 .3 .1 .3zM111.2 249h2l.1 .3zM111.2 249l1.8-.2 .2 .2zM111.2 249l1.6-.3 .2 .1zM111.2 249l1.4-.4 .2 .1zM111.2 249l1.4-.4zM111.2 249l1.1-.5zM111.2 249l.8-.5z"/>
<path d="M111.2 249l.6-.4zM111.2 249.2h2.1M111.2 248.9h2M111.3 248.8l.2-.1-.3 .3zM111.3 248.8l-.1 .2zM113.2 250.4l24.7 16.7M79.7 263.9l2.4-1-1.8 1.9zM82.1 262.9l-10.4 7.3M88.1 262.7l-.7 .4M88.5 263.4l-.7 .4M91.6 265.6l-.4 .2"/>
<circle cx="323" cy="38.7" r="3.7"/>
<circle cx="210.9" cy="54.5" r="3.8"/>
<circle cx="351" cy="50.1" r="3.7"/>
<circle cx="237.4" cy="92.4" r="3.8"/>
<circle cx="274.3" cy="93.7" r="3.8"/>
<circle cx="388.8" cy="97.6" r="3.8"/>
<circle cx="255.2" cy="103.6" r="3.7"/>
<circle cx="228.1" cy="139.5" r="3.8"/>
<circle cx="250.1" cy="122.4" r="3.8"/>
<circle cx="262.5" cy="144.3" r="3.8"/>
<circle cx="333.6" cy="142.2" r="3.8"/>
<circle cx="60.1" cy="175.7" r="3.8"/>
<circle cx="96.8" cy="165.8" r="3.8"/>
<circle cx="112.5" cy="178.7" r="3.7"/>
<circle cx="385.1" cy="177.2" r="3.7"/>
<circle cx="97.7" cy="181.5" r="3.8"/>
<circle cx="121" cy="192.4" r="3.8"/>
<circle cx="159.9" cy="192.4" r="3.7"/>
<circle cx="58.6" cy="212" r="3.7"/>
<circle cx="57.9" cy="238.3" r="3.7"/>
<circle cx="183.8" cy="237" r="3.8"/>
<circle cx="202.6" cy="223.6" r="3.8"/>
<circle cx="326" cy="231.1" r="3.8"/>
<circle cx="68.6" cy="272.3" r="3.7"/>
<circle cx="141" cy="269.2" r="3.8"/>
<circle cx="159.3" cy="273" r="3.7"/>
</g>
<g fill="#000">
<circle cx="351.4" cy="120.6" r=".18"/>
<circle cx="351.4" cy="121.1" r=".18"/>
<circle cx="351.7" cy="122.8" r=".18"/>
<circle cx="351.7" cy="122.3" r=".18"/>
<circle cx="351.9" cy="124.1" r=".18"/>
<circle cx="353.5" cy="134.4" r=".18"/>
<circle cx="101" cy="206.1" r=".18"/>
<circle cx="134.1" cy="231.4" r=".18"/>
<circle cx="105.6" cy="275.6" r=".18"/>
</g>
<g fill="none" stroke="#000" stroke-width=".71">
<path d="M10.1 9.9h400v277.1h-400zM70.1 6.5v3.4M140.1 6.5v3.4M207.2 5h5.8l-2.9 4.9zM210.1 0v9.9M280.1 6.5v3.4M350.1 6.5v3.4M6.7 74.2h3.4M410.1 74.2h3.5M.1 148.5h10M5.1 145.6l5 2.9-5 2.9zM410.1 148.5h10"/>
<path d="M410.1 148.5l5-2.9v5.8zM6.7 222.7h3.4M410.1 222.7h3.5M70.1 287v3.4M140.1 287v3.4M210.1 287v10M210.1 287l2.9 5h-5.8zM280.1 287v3.4M350.1 287v3.4"/>
</g>
<path d="M270.1 257h140v30h-140zM303.2 257v16M350.1 257v30M390.1 257v12M270.1 265h33.1M270.1 273h80M350.1 277h60M350.1 269h60M350.1 263h60M370.1 277v10M390.1 277v10" fill="none" stroke="#000" stroke-width=".51"/>
<g fill="#000">
<path d="M225.6 60.4l2.1 1.4-2.5-.5zM261.1 74.2l2.3-1.1-1.7 1.8zM313 67.7l1 .4-1.3 2.2zM312.3 93.1l2.5 .5-2.5 .5zM331.4 87.4l.5 .1zM331.4 87.4l.8 .1zM331.4 87.4h1zM331.4 87.4l1.2-.1zM331.4 87.4l1.5-.3zM331.4 87.4l1.6-.5-.1 .2zM331.4 87.4l1.8-.7-.2 .2zM331.4 87.4l1.8-1v.3z"/>
<path d="M331.4 87.4l1.8-1.3v.3zM331.4 87.4l1.8-1.5v.2zM333 85.6l.2 .3-1.8 1.5zM332.9 85.4l.1 .2-1.6 1.8zM332.6 85.2l.3 .2-1.5 2zM332.4 85.1l.2 .1-1.2 2.2zM332.1 85l.3 .1-1 2.3zM331.9 85h.2l-.7 2.4zM331.6 85.1l.3-.1-.5 2.4zM331 85.5l.4 1.9-.6-1.6zM330.8 85.8l.6 1.6-.7-1.4zM330.7 86l.7 1.4z"/>
<path d="M330.7 86.3l.7 1.1zM330.7 86.5l.7 .9zM330.8 86.8l.6 .6zM331 87l.4 .4zM331.2 87.2l.2 .2zM359.1 97.5l2.4-.5v1zM305.4 107.4l.1 .5zM305.3 107.1l.2 .8zM305.1 106.9l.4 1zM304.9 106.7l.6 1.2zM304.7 106.6l.8 1.3zM304.4 106.6h.3l.8 1.3z"/>
<path d="M304.1 106.6h.3l1.1 1.3zM303.9 106.6h.2l1.4 1.3zM303.6 106.7l.3-.1 1.6 1.3zM303.4 106.8l.2-.1 1.9 1.2zM303.4 106.8l2.1 1.1-2.3-.8zM303.2 107.1l2.3 .8-2.4-.6zM303.1 107.3l2.4 .6-2.5-.4zM303 108.1l2.5-.2-2.4 .4zM303.1 108.3l2.4-.4-2.2 .7zM303.3 108.6l2.2-.7-2.1 .9zM303.4 108.8l2.1-.9-1.8 1zM303.7 108.9l1.8-1-1.6 1.1z"/>
<path d="M303.9 109l1.6-1.1-1.3 1.1zM304.2 109l1.3-1.1-1.1 1.1zM305.5 107.9l-1.1 1.1zM305.5 107.9l-.8 1zM305.5 107.9l-.5 .9zM305.5 107.9l-.3 .7zM305.5 107.9l-.2 .5zM305.5 107.9l-.1 .3zM297.1 123.2l.2 .6zM297 123l.3 .8zM296.8 122.8l.5 1zM296.6 122.6l.7 1.2z"/>
<path d="M296.4 122.6h.2l.7 1.2zM296.1 122.5l1.2 1.3zM295.9 122.5h.2l1.2 1.3zM295.6 122.6l.3-.1 1.4 1.3zM295.3 122.7l.3-.1 1.7 1.2zM295.1 122.9l.2-.2 2 1.1zM295.1 122.9l2.2 .9-2.3-.7zM295 123.1l2.3 .7-2.5-.5zM294.8 123.3l2.5 .5-2.5-.2zM294.8 124.1l2.5-.3-2.4 .5zM294.9 124.3l2.4-.5-2.2 .8zM295.1 124.6l2.2-.8-2 1z"/>
<path d="M295.3 124.8l2-1-1.8 1.1zM295.5 124.9l1.8-1.1-1.5 1.2zM295.8 125l1.5-1.2-1.3 1.2zM296 125l1.3-1.2-1 1.2zM297.3 123.8l-1 1.2zM297.3 123.8l-.7 1zM297.3 123.8l-.5 .9zM297.3 123.8l-.3 .7zM297.3 123.8l-.2 .5zM297.3 123.8l-.1 .2zM347.5 138l2.6-.2-2.3 1.1zM214.4 142l2.4-.9 .1 .9z"/>
<path d="M280.3 140.5h2.6l-2.4 1zM370.1 151.3l1.7 1.9-.9 .5zM75.1 177.8l2.4 .9-2.5 .1zM84.2 177.6l.7 .7-2.1 1.4zM228.5 197.3l.5 .3zM228.3 197.2l.7 .4zM228 197.2l1 .4zM227.7 197.2l1.3 .4zM227.5 197.4l.2-.2 1.3 .4zM227.3 197.5l1.7 .1zM227.3 197.5l1.7 .1-1.9 .1zM227 197.9l2-.3-2.1 .6z"/>
<path d="M226.9 198.2l2.1-.6-2.1 .9zM226.9 198.5l2.1-.9-2.1 1.2zM226.9 198.8l2.1-1.2-2 1.4zM227 199l2-1.4-1.9 1.6zM227.1 199.2l1.9-1.6-1.6 1.8zM229 197.6l-1.5 2-.1-.2zM229 197.6l-1.2 2h-.3zM229 197.6l-.9 2.1-.3-.1zM229 197.6l-.6 2.1h-.3zM229 197.6l-.4 2-.2 .1zM229 197.6l.1 1.7-.3 .1zM229 197.6l.1 1.7z"/>
<path d="M229 197.6l.3 1.2-.1 .3zM229 197.6l.3 1.2zM229 197.6l.4 .9zM229 197.6l.4 .7zM229 197.6l.3 .4zM229 197.6l.2 .2zM289 196.6l-.3 .5zM289 196.6l-.3 .8zM289 196.6l-.3 1zM289 196.6l-.3 1.3zM289 196.6l-.2 1.5zM289 196.6v1.8l-.2-.3z"/>
<path d="M289 196.6l.2 1.9-.2-.1zM289 196.6l.5 2-.3-.1zM289 196.6l.7 2.1-.2-.1zM289 196.6l1 2.2-.3-.1zM289 196.6l1.3 2.1-.3 .1zM289 196.6l1.5 2-.2 .1zM289 196.6l1.7 1.8-.2 .2zM289 196.6l1.9 1.6-.2 .2zM289 196.6l2 1.4-.1 .2zM289 196.6l2.1 1.1-.1 .3zM289 196.6l2.2 .9-.1 .2zM289 196.6l2.1 .6 .1 .3z"/>
<path d="M289 196.6l2 .4 .1 .2zM289 196.6l1.7-.1 .2 .2zM289 196.6l1.7-.1zM289 196.6l1.2-.3 .3 .1zM289 196.6l1.2-.3zM289 196.6l1-.4zM289 196.6l.7-.3zM289 196.6l.4-.3zM289 196.6l.2-.1zM90 203.8h.6zM90 203.8h.8zM90 203.8l1.1-.2z"/>
<path d="M90 203.8l1.3-.3zM90 203.8l1.5-.6zM90 203.8l1.6-.8zM90 203.8l1.7-1-.1 .2zM90 203.8l1.7-1.3v.3zM90 203.8l1.6-1.6 .1 .3zM91.6 202v.2l-1.6 1.6zM91.4 201.8l.2 .2-1.6 1.8zM91.2 201.5l.2 .3-1.4 2zM91 201.4l.2 .1-1.2 2.3zM90.7 201.3l.3 .1-1 2.4zM90.5 201.3h.2l-.7 2.5z"/>
<path d="M89.5 201.7l.2-.2 .3 2.3zM89.5 201.7l.5 2.1-.6-1.8zM89.4 202l.6 1.8-.8-1.6zM89.2 202.2l.8 1.6-.8-1.3zM89.2 202.5l.8 1.3zM89.2 202.7l.8 1.1zM89.3 203l.7 .8zM89.4 203.2l.6 .6zM89.6 203.5l.4 .3zM89.8 203.6l.2 .2zM105.8 201.9l1 .2-1.2 2.3zM136.3 208.4l-.3 .4z"/>
<path d="M136.3 208.2l-.3 .6zM136.3 207.9l-.3 .9zM136.3 207.6l-.3 1.2zM136.2 207.4l-.2 1.4zM136.1 207.1l-.1 1.7zM135.9 206.9l.2 .2-.1 1.7zM135.4 206.7l.3 .1 .3 2zM135.2 206.7h.2l.6 2.1zM134.9 206.7h.3l.8 2.1zM134.6 206.8l.3-.1 1.1 2.1zM134.4 206.9l.2-.1 1.4 2zM134.2 207.1l.2-.2 1.6 1.9z"/>
<path d="M134.2 207.1l1.8 1.7-2-1.5zM134 207.3l2 1.5-2.1-1.2zM133.9 207.6l2.1 1.2-2.2-1zM133.8 207.8l2.2 1-2.1-.7zM133.9 208.1l2.1 .7-2.1-.4zM133.9 208.4l2.1 .4-1.9-.2zM134.1 208.6l1.9 .2h-1.8zM134.2 208.8h1.8zM134.4 209l1.6-.2zM134.7 209.1l1.3-.3zM134.9 209.2l1.1-.4zM135.2 209.2l.8-.4z"/>
<path d="M135.5 209.1l.5-.3zM135.7 209l.3-.2zM149.4 210.4l.5 .1zM149.4 210.4l.7 .1zM149.4 210.4h1zM149.4 210.4l1.3-.1zM149.4 210.4l1.5-.2zM149.4 210.4l1.6-.4-.1 .2zM149.4 210.4l1.8-.7-.2 .3zM149.4 210.4l1.8-.9v.2zM149.4 210.4l1.8-1.2v.3zM149.4 210.4l1.8-1.5v.3z"/>
<path d="M151.1 208.7l.1 .2-1.8 1.5zM150.9 208.4l.2 .3-1.7 1.7zM150.7 208.3l.2 .1-1.5 2zM150.5 208.2l.2 .1-1.3 2.1zM150.3 208l.2 .2-1.1 2.2zM150 208h.3l-.9 2.4zM149.7 208.1l.3-.1-.6 2.4zM149 208.4l.4 2-.5-1.7zM148.9 208.7l.5 1.7-.6-1.4zM148.8 209l.6 1.4zM148.7 209.2l.7 1.2zM148.7 209.5l.7 .9z"/>
<path d="M148.8 209.7l.6 .7zM149 210l.4 .4zM149.1 210.2l.3 .2zM164.5 216.7l-.3 .4zM164.5 216.7l-.3 .7zM164.5 216.7l-.3 .9zM164.5 216.7l-.3 1.2zM164.5 216.7l-.2 1.5zM164.5 216.7v1.7l-.2-.2zM164.5 216.7l.2 1.9-.2-.2zM164.5 216.7l.6 2.1-.2-.1zM164.5 216.7l.9 2.1h-.3z"/>
<path d="M164.5 216.7l1.2 2.1h-.3zM164.5 216.7l1.4 2-.2 .1zM164.5 216.7l1.6 1.9-.2 .1zM164.5 216.7l1.9 1.7-.3 .2zM164.5 216.7l2 1.5-.1 .2zM164.5 216.7l2.1 1.2-.1 .3zM164.5 216.7l2.2 .9-.1 .3zM164.5 216.7l2.2 .7v.2zM164.5 216.7l2.1 .4 .1 .3zM164.5 216.7l1.9 .2 .2 .2zM164.5 216.7h1.8l.1 .2zM164.5 216.7h1.8z"/>
<path d="M164.5 216.7l1.6-.2zM164.5 216.7l1.3-.3zM164.5 216.7l1.1-.4zM164.5 216.7l.8-.4zM164.5 216.7l.5-.3zM164.5 216.7l.2-.2zM85.1 227l-.1 .5zM85.1 226.7l-.1 .8zM85.1 226.4l-.1 1.1zM85 226.2v1.3zM84.8 226l.2 1.5zM84.6 225.8l.2 .2 .2 1.5z"/>
<path d="M84.4 225.7l.2 .1 .4 1.7zM84.1 225.6l.3 .1 .6 1.8zM83.8 225.6h.3l.9 1.9zM83.6 225.7l.2-.1 1.2 1.9zM83.3 225.8l.3-.1 1.4 1.8zM83.1 225.9l.2-.1 1.7 1.7zM82.9 226.1l.2-.2 1.9 1.6zM82.9 226.1l2.1 1.4-2.2-1.1zM82.8 226.4l2.2 1.1-2.3-.9zM82.7 226.6l2.3 .9-2.4-.6zM82.6 226.9l2.4 .6-2.3-.4zM83.1 227.8l1.9-.3-1.7 .5z"/>
<path d="M83.3 228l1.7-.5-1.4 .5zM83.6 228l1.4-.5zM83.9 228.1l1.1-.6zM84.1 228.1l.9-.6zM84.4 228l.6-.5zM84.6 227.9l.4-.4zM84.8 227.7l.2-.2zM138.2 222.6l.4-.3zM138.2 222.6l.4-.3-.5 .5zM138.1 222.8l.5-.5-.6 .8zM138.6 222.3l-.7 1.1zM138.6 222.3l-.7 1.3z"/>
<path d="M138.6 222.3l-.6 1.6-.1-.3zM138.6 222.3l-.5 1.9-.1-.3zM138.6 222.3l-.4 2-.1-.1zM138.6 222.3l.6 2.4h-.3zM138.6 222.3l.9 2.4h-.3zM138.6 222.3l1.1 2.3-.2 .1zM138.6 222.3l1.3 2.1-.2 .2zM138.6 222.3l1.5 1.9-.2 .2zM138.6 222.3l1.7 1.7-.2 .2zM138.6 222.3l1.8 1.4-.1 .3zM138.6 222.3l1.8 1.2v.2zM138.6 222.3l1.8 .9v.3z"/>
<path d="M138.6 222.3l1.6 .6 .2 .3zM138.6 222.3l1.5 .4 .1 .2zM138.6 222.3l1.5 .4zM138.6 222.3l1.3 .2zM138.6 222.3l1.1 .1zM138.6 222.3h.9zM138.6 222.3l.6-.1zM138.6 222.3l.3-.1zM84.9 247.6l-.1 .5zM84.9 247.3l-.1 .8zM84.7 247.1l.1 1zM84.6 246.8l.2 1.3z"/>
<path d="M84.4 246.7l.4 1.4zM84.1 246.5l.3 .2 .4 1.4zM83.9 246.4l.2 .1 .7 1.6zM83.6 246.4h.3l.9 1.7zM83.3 246.5l.3-.1 1.2 1.7zM83.1 246.5h.2l1.5 1.6zM82.9 246.7l.2-.2 1.7 1.6zM82.9 246.7l1.9 1.4-2.1-1.2zM82.7 246.9l2.1 1.2-2.3-1zM82.5 247.1l2.3 1-2.3-.7zM82.5 247.4l2.3 .7-2.4-.5zM82.6 248.4l2.2-.3-2 .5z"/>
<path d="M82.8 248.6l2-.5-1.8 .7zM83 248.8l1.8-.7-1.5 .8zM83.3 248.9l1.5-.8-1.2 .8zM83.6 248.9l1.2-.8-.9 .8zM83.9 248.9l.9-.8zM84.8 248.1l-.7 .7zM84.8 248.1l-.4 .6zM84.8 248.1l-.3 .4zM84.8 248.1l-.1 .2zM111.2 249l-.3 .6zM111.2 249l-.3 .9zM111.2 249l-.3 1.1z"/>
<path d="M111.2 249l-.1 1.4zM111.2 249v1.6zM111.2 249l.2 1.7-.2-.1zM111.2 249l.5 1.9-.3-.2zM111.2 249l.7 2-.2-.1zM111.2 249l1 2h-.3zM111.2 249l1.2 2h-.2zM111.2 249l1.5 1.9-.3 .1zM111.2 249l1.7 1.7-.2 .2zM111.2 249l1.9 1.6-.2 .1zM111.2 249l2.1 1.4-.2 .2zM111.2 249l2.2 1.1-.1 .3z"/>
<path d="M111.2 249l2.2 .8v.3zM111.2 249l2.2 .6v.2zM111.2 249l2.1 .3 .1 .3zM111.2 249l1.6-.3 .2 .1zM111.2 249l1.4-.4 .2 .1zM111.2 249l1.4-.4zM111.2 249l1.1-.5zM111.2 249l.8-.5zM111.2 249l.6-.4zM111.3 248.8l.2-.1-.3 .3zM111.3 248.8l-.1 .2zM79.7 263.9l2.4-1-1.8 1.9z"/>
</g>
<path d="M303 107.7h2.5M294.8 124h2.5M227 197.7h2M289 196.8h2M89.9 201.4v2.4M149.2 208.3v2.1M164.7 216.7v2M82.9 227.7h2.1M82.5 248.2h2.3" fill="none" stroke="#000" stroke-width=".34"/>
<path d="M228.8 197.6v2M82.7 227.3h2.3" fill="none" stroke="#000" stroke-width=".38"/>
<path d="M331.2 85.3v2.1M90.2 201.3v2.5M138.4 222.3v2.2M82.4 247.9h2.4" fill="none" stroke="#000" stroke-width=".42"/>
<text font-size="7.9" x="216.6" y="25.7">AMB-04-AMB02 ( 1 : 10 )</text>
<g font-size="4.7">
<text x="304.6" y="263.9">Plano ENS cabina</text>
<text x="304.6" y="269.3">Ambar</text>
</g>
<g font-size="4.2">
<text x="34" y="9.6">6</text>
<text x="104" y="9.6">5</text>
<text x="174" y="9.6">4</text>
<text x="244" y="9.6">3</text>
<text x="314" y="9.6">2</text>
<text x="384" y="9.6">1</text>
<text x="6.8" y="38.7">D</text>
<text x="410.6" y="38.7">D</text>
<text x="7" y="112.9">C</text>
<text x="410.8" y="112.9">C</text>
<text x="7" y="187.1">B</text>
<text x="410.8" y="187.1">B</text>
<text x="7" y="261.4">A</text>
<text x="410.8" y="261.4">A</text>
<text x="34" y="290.4">6</text>
<text x="104" y="290.4">5</text>
<text x="174" y="290.4">4</text>
<text x="244" y="290.4">3</text>
<text x="314" y="290.4">2</text>
<text x="384" y="290.4">1</text>
</g>
<g font-size="3.9">
<text x="23.3" y="41">ITEM</text>
<text x="39" y="41">QTY</text>
<text x="56.4" y="41">PART NUMBER</text>
<text x="118.3" y="41">DESCRIPTION</text>
<text x="321" y="40">13</text>
<text x="26.4" y="46.3">1</text>
<text x="41.3" y="46.3">1</text>
<text x="49.8" y="46.4">AMB-04-ESTFR01</text>
<text x="88.7" y="46.4">Tablero frontal salpicadero Ambar. e=19mm</text>
<text x="26.4" y="51.6">2</text>
<text x="41.3" y="51.6">1</text>
<text x="49.8" y="51.6">AMB-04-FOPED03</text>
<text x="88.7" y="51.7">Tablero fondo de pedales Ambar. e=19mm</text>
<text x="350" y="51.4">1</text>
<text x="26.4" y="57">3</text>
<text x="41.3" y="57">2</text>
<text x="49.8" y="57">AMB-04-LATDEL01</text>
<text x="88.7" y="57.1">Tablero lateral salpicadero Ambar. e=19mm</text>
<text x="208.9" y="55.8">15</text>
<text x="26.4" y="62.3">4</text>
<text x="41.3" y="62.3">1</text>
<text x="49.8" y="62.3">AMB-04-LTD01</text>
<text x="88.7" y="62.4">Tablon lateral trasero dcho Ambar. e=19mm</text>
<text x="26.4" y="67.6">5</text>
<text x="41.3" y="67.6">1</text>
<text x="49.8" y="67.6">AMB-04-LTI01</text>
<text x="88.7" y="67.6">Tablon lateral trasero izq Ambar. e=19mm</text>
<text x="26.4" y="72.9">6</text>
<text x="41.3" y="72.9">1</text>
<text x="49.8" y="72.9">AMB-04-RACK01</text>
<text x="88.7" y="73">Tablero soporte PC Ambar. e=19mm</text>
<text x="26.4" y="78.2">7</text>
<text x="26.4" y="83.5">8</text>
<text x="41.3" y="78.2">2</text>
<text x="41.3" y="83.5">2</text>
<text x="49.8" y="78.2">AMB-04-SALP01</text>
<text x="49.8" y="83.5">AMB-04-SBM01</text>
<text x="88.7" y="78.3">Tablero principal salpicadero Ambar. e=19mm</text>
<text x="88.7" y="83.6">Brazo soporte TV Ambar</text>
<text x="26.4" y="88.9">9</text>
<text x="41.3" y="88.9">1</text>
<text x="49.8" y="88.9">AMB-04-SC01</text>
<text x="88.7" y="88.9">Conjunto suelo Ambar V4</text>
<text x="25.4" y="94.1">10</text>
<text x="41.3" y="94.1">1</text>
<text x="49.8" y="94.1">AMB-04-STEC01</text>
<text x="88.7" y="94.2">Tablero soporte teclado Ambar. e=19mm</text>
<text x="236.3" y="93.7">8</text>
<text x="273.3" y="95">6</text>
<text x="25.4" y="99.5">11</text>
<text x="41.3" y="99.5">1</text>
<text x="49.8" y="99.5">AMB-04-TDEIN01</text>
<text x="88.7" y="99.6">Tapa inferior del salpicadero Ambar. e=16mm</text>
<text x="386.8" y="98.8">15</text>
<text x="25.4" y="104.8">12</text>
<text x="41.3" y="104.8">1</text>
<text x="49.8" y="104.8">AMB-04-TDESU01</text>
<text x="88.7" y="104.9">Tapa superior del salpicadero Ambar. e=16mm</text>
<text x="253.2" y="104.9">10</text>
<text x="25.4" y="110.1">13</text>
<text x="41.3" y="110.1">1</text>
<text x="49.8" y="110.1">AMB-04-TDEVE01</text>
<text x="88.7" y="110.2">Tablero soporte del ventilador Ambar. e=19mm</text>
<text x="25.4" y="115.4">14</text>
<text x="41.3" y="115.4">1</text>
<text x="49.8" y="115.4">AMB-04-TTRA01</text>
<text x="88.7" y="115.5">Tablon embellecedor trasero Ambar. e=19mm</text>
<text x="25.4" y="120.7">15</text>
<text x="41.3" y="120.7">2</text>
<text x="49.8" y="120.7">AMB-04-TTV01</text>
<text x="88.7" y="120.8">Tapa soporte TV Ambar. e=16mm</text>
<text x="249.2" y="123.7">7</text>
<text x="25.4" y="126.1">16</text>
<text x="25.4" y="131.4">17</text>
<text x="40.2" y="126">11</text>
<text x="40.2" y="131.4">11</text>
<text x="49.8" y="126.1">DIN 125 - A 10,5</text>
<text x="49.8" y="131.4">DIN 7991 - M10 x 60</text>
<text x="88.7" y="126.2">Washer</text>
<text x="88.7" y="131.4">Countersunk Screw</text>
<text x="25.4" y="136.7">18</text>
<text x="40.2" y="136.7">12</text>
<text x="49.8" y="136.7">DIN 9021 - 8,4</text>
<text x="88.7" y="136.8">Washer</text>
<text x="25.4" y="142">19</text>
<text x="41.3" y="142">6</text>
<text x="49.8" y="142">DIN 912 - M8 x 55</text>
<text x="88.7" y="142.1">Cylinder Head Cap Screw</text>
<text x="227.1" y="140.8">5</text>
<text x="332.6" y="143.5">8</text>
<text x="25.4" y="147.3">20</text>
<text x="40.2" y="147.3">11</text>
<text x="49.8" y="147.3">DIN 985 - M10</text>
<text x="88.7" y="147.3">Hex Nut</text>
<text x="261.5" y="145.6">3</text>
<text x="25.4" y="152.6">21</text>
<text x="41.3" y="152.6">6</text>
<text x="49.8" y="152.6">DIN 985 - M8</text>
<text x="88.7" y="152.6">Hex Nut</text>
<text x="95.8" y="167.1">8</text>
<text x="58.2" y="177">15</text>
<text x="111.5" y="180">1</text>
<text x="384.1" y="178.5">3</text>
<text x="95.7" y="182.8">13</text>
<text x="120" y="193.6">4</text>
<text x="157.9" y="193.6">14</text>
<text x="56.6" y="213.3">12</text>
<text x="200.6" y="224.9">14</text>
<text x="325" y="232.4">4</text>
<text x="56" y="239.6">11</text>
<text x="182.9" y="238.3">5</text>
<text x="67.6" y="273.6">9</text>
<text x="140" y="270.5">3</text>
<text x="157.3" y="274.2">15</text>
</g>
<text font-size="3.1" x="352.4" y="275.2">AMB-04-AMB02-ENS02</text>
<g font-size="2.4">
<text x="271.2" y="259.7">SCALE:</text>
<text x="350.6" y="260.8">DRAWN: Sergio Torremocha</text>
<text x="391.2" y="260.6">05/04/2016</text>
<text x="350.6" y="267">CHECKED:</text>
<text x="350.6" y="271.4">DWG NO:</text>
<text x="351.6" y="279.3">REV</text>
<text x="372" y="279.4">SIZE</text>
<text x="391" y="279.6">SHEET</text>
<text x="358.1" y="284.1">02</text>
<text x="377.9" y="283.8">A3</text>
<text x="398.3" y="283.8">1 /2</text>
</g>
</svg>
